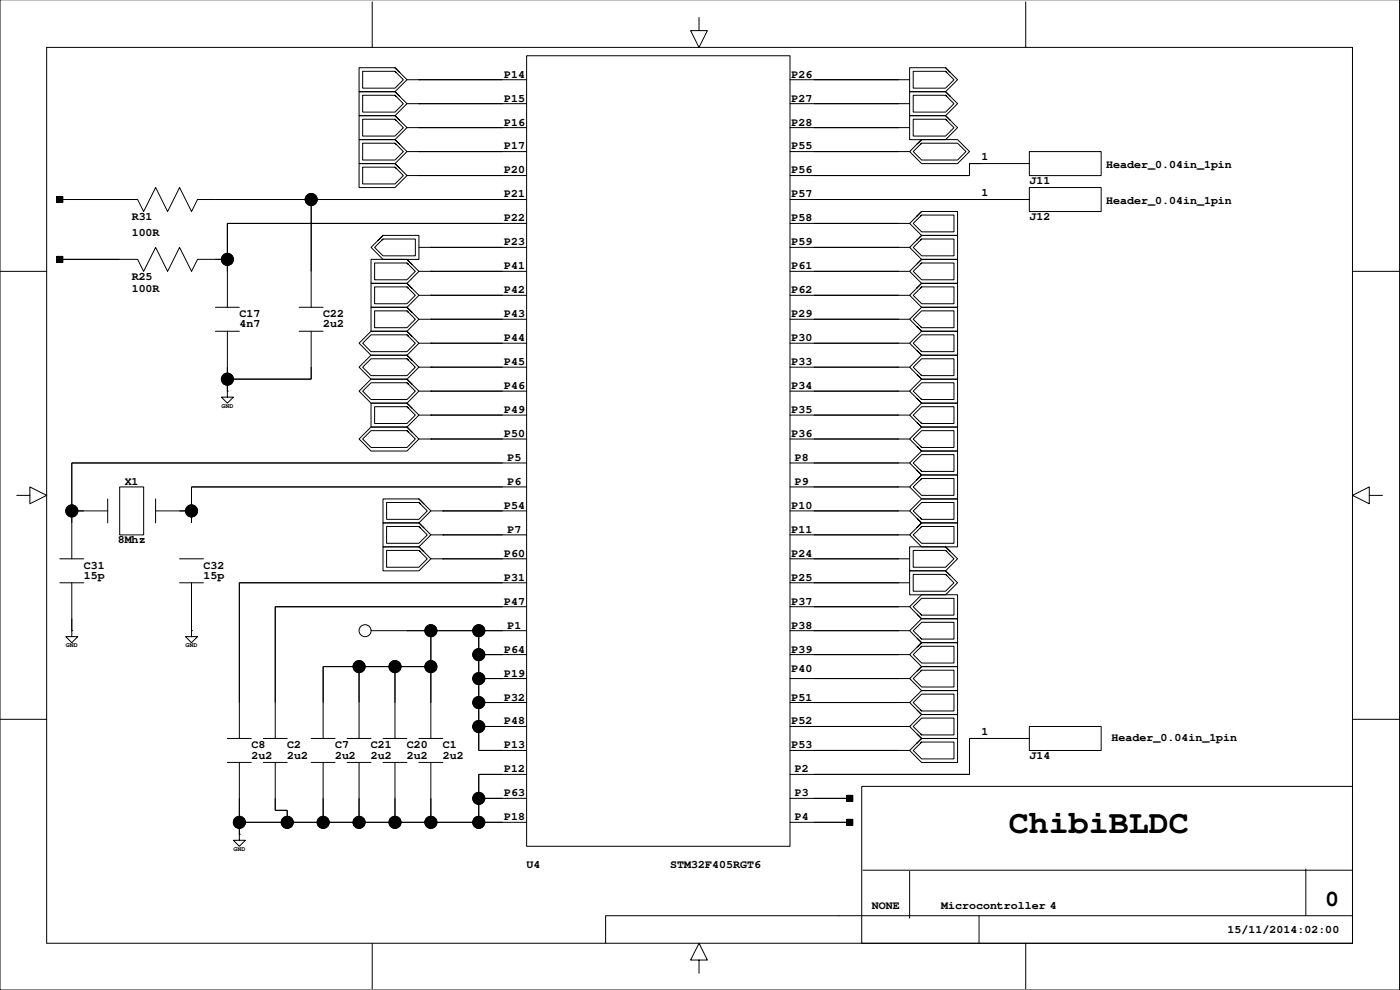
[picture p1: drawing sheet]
<svg xmlns="http://www.w3.org/2000/svg" width="297mm" height="210mm" viewBox="0 0 297 210" stroke-linecap="round" stroke-linejoin="round" font-family="sans-serif">
<g fill="none" stroke="#000" stroke-width=".21">
<path d="M296.9 0v209.9h-296.9v-209.9M9.9 10h277.1v190h-277.1zM79 .4v9.6M83.8 14.4l1 1-1-1h-7.6v5.1h7.6l2.6-2.6-1.6-1.5M83.8 19.4l1 1.1-1-1.1h-7.6v5.1h7.6l2.6-2.5-1.6-1.5M83.8 15.1l.3 .3-.3-.3h-6.9v3.6h6.9l1.8-1.8-1.5-1.5M86.3 16.9h25.4M88.9 16.9h17.8zM88.9 16.9h.1M111.7 11.8h55.9v167.6h-55.9zM148.3 3.7v2.8h1.8l-1.8 3.6-1.8-3.6h1.8M167.6 16.9h25.4"/>
<path d="M172.7 16.9h17.7zM190.4 16.9h.1M200.6 15.1l.3 .3-.3-.3h-6.8v3.6h6.8l1.8-1.8-1.5-1.5M200.6 14.4l1 1-1-1h-7.6v5.1h7.6l2.6-2.6-1.6-1.5M200.6 19.4l1 1.1-1-1.1h-7.6v5.1h7.6l2.6-2.5-1.6-1.5M217.6 .4v9.6M83.8 24.5l1 1-1-1h-7.6v5.1h7.6l2.6-2.5-1.6-1.6M83.8 29.6l1 1-1-1h-7.6v5.1h7.6l2.6-2.6-1.6-1.5M83.8 34.7l1 1-1-1h-7.6v5.1h7.6l2.6-2.6-1.6-1.5M83.8 20.2l.3 .3-.3-.3h-6.9v3.6h6.9l1.8-1.8-1.5-1.5M83.8 25.3l.3 .2-.3-.2h-6.9v3.6h6.9l1.8-1.8-1.5-1.6M83.8 30.4l.3 .2-.3-.2h-6.9v3.5h6.9l1.8-1.8-1.5-1.5"/>
<path d="M83.8 35.4l.3 .3-.3-.3h-6.9v3.6h6.9l1.8-1.8-1.5-1.5M86.3 22h25.4M86.3 27.1h25.4M86.3 32.1h25.4M86.3 37.2h25.4M88.9 22h17.8zM88.9 27.1h17.8zM88.9 22h.1M88.9 27.1h.1M88.9 32.1h.1M88.9 32.1h17.8zM88.9 37.2h.1"/>
<path d="M88.9 37.2h17.8zM167.6 22h25.4M167.6 27.1h25.4M167.6 32.1h25.4M172.7 32.1h17.7zM172.7 27.1h17.7zM172.7 22h17.7zM172.7 37.2h33zM190.4 32.1h.1M190.4 22h.1M190.4 27.1h.1M195.5 29.6l-1 1 1-1h7.7l2.5 2.5-2.5 2.6h-7.7l-2.5-2.6 1.5-1.5"/>
<path d="M195.5 30.4l-.2 .2 .2-.2h7.7l1.7 1.7-1.7 1.8h-7.7l-1.7-1.8 1.5-1.5M200.6 20.2l.3 .3-.3-.3h-6.8v3.6h6.8l1.8-1.8-1.5-1.5M200.6 25.3l.3 .2-.3-.2h-6.8v3.6h6.8l1.8-1.8-1.5-1.6M200.6 24.5l1 1-1-1h-7.6v5.1h7.6l2.6-2.5-1.6-1.6M205.7 34.7v2.5zM205.7 34.7h2.5zM218.4 39.8h15.2v5.1h-15.2zM218.4 32.1h15.2v5.1h-15.2zM218.4 34.7h-12.7v2.5h-38.1M0 57.5h9.9M12.1 41.7h1.2v1.2h-1.2zM12.1 54.4h1.2v1.2h-1.2z"/>
<path d="M12.7 42.3h12.7zM12.7 55h12.7zM12.7 55h16.5l1.3 2.5 2.5-5.1 2.6 5.1 2.5-5.1 2.5 5.1 1.3-2.5h6.3M12.7 42.3h16.5l1.3 2.6 2.5-5.1 2.6 5.1 2.5-5.1 2.5 5.1 1.3-2.6h69.8M45.7 55h2.5zM45.7 42.3h20.3zM48.2 47.4v7.6zM48.2 55v2.5zM48.2 47.4h58.5zM66 42.3v15.2zM66 42.3h40.7zM66 42.3v22.8"/>
<path d="M81.3 50.7l-.3 .2 .3-.2h6.8v3.5h-6.8l-1.8-1.7 1.5-1.6M81.3 49.9l-1.1 1 1.1-1h7.6v5.1h-7.6l-2.6-2.6 1.5-1.5M86.4 55.8l.2 .2-.2-.2h-6.9v3.5h6.9l1.7-1.8-1.5-1.5M86.4 55l1 1-1-1h-7.7v5.1h7.7l2.5-2.6-1.5-1.5M88.9 57.5h22.8M88.9 52.4h22.8M91.4 57.5h15.3zM91.4 57.5h.1M91.4 52.4h15.3zM91.4 52.4h.1M111.7 47.4h-63.5v17.7M167.6 47.4h25.4"/>
<path d="M167.6 42.3h50.8M167.6 57.5h25.4M167.6 52.4h25.4M172.7 47.4h17.7zM172.7 52.4h17.7zM172.7 57.5h17.7zM172.7 42.3h35.5zM190.4 47.4h.1M190.4 52.4h.1M190.4 57.5h.1M195.5 44.8l-1 1.1 1-1.1h7.7v5.1h-7.7l-2.5-2.5 1.5-1.5M195.5 49.9l-1 1 1-1h7.7v5.1h-7.7l-2.5-2.6 1.5-1.5"/>
<path d="M195.5 55l-1 1 1-1h7.7v5.1h-7.7l-2.5-2.6 1.5-1.5M195.5 45.6l-.2 .3 .2-.3h6.9v3.6h-6.9l-1.7-1.8 1.5-1.5M195.5 50.7l-.2 .2 .2-.2h6.9v3.5h-6.9l-1.7-1.7 1.5-1.6M195.5 55.8l-.2 .2 .2-.2h6.9v3.5h-6.9l-1.7-1.8 1.5-1.5M287 57.5h9.9M45.7 65.1h5.1M45.7 70.2h5.1M48.2 77.8v2.6zM48.2 70.2v14h-1.2l1.2 1.3 1.3-1.3h-1.3M63.5 65.1h5.1M63.5 70.2h5.1M66 77.8v2.6z"/>
<path d="M66 70.2v10.2h-17.8M86.4 70.2l1 1.1-1-1.1h-7.7l-2.5 2.6 2.5 2.5h7.7l2.5-2.5-1.5-1.5M86.4 71l.2 .3-.2-.3h-7.7l-1.8 1.8 1.8 1.8h7.7l1.7-1.8-1.5-1.5M86.4 75.3l1 1-1-1h-7.7l-2.5 2.5 2.5 2.6h7.7l2.5-2.6-1.5-1.5M86.4 76.1l.2 .2-.2-.2h-7.7l-1.8 1.8 1.8 1.7h7.7l1.7-1.7-1.5-1.6M86.4 60.8l.2 .3-.2-.3h-6.9v3.6h6.9l1.7-1.8-1.5-1.5M86.4 60.1l1 1-1-1h-7.7v5.1h7.7l2.5-2.6-1.5-1.5M86.4 65.9l.2 .3-.2-.3h-6.9v3.6h6.9l1.7-1.8-1.5-1.5M86.4 65.1l1 1.1-1-1.1h-7.7v5.1h7.7l2.5-2.5-1.5-1.5M88.9 72.8h22.8M88.9 77.8h22.8M88.9 62.6h22.8"/>
<path d="M88.9 67.7h22.8M91.4 72.8h15.3zM91.4 77.8h15.3zM91.4 72.8h.1M91.4 77.8h.1M91.4 62.6h15.3zM91.4 67.7h15.3zM91.4 62.6h.1M91.4 67.7h.1M167.6 72.8h25.4M167.6 77.8h25.4M167.6 62.6h25.4"/>
<path d="M167.6 67.7h25.4M172.7 67.7h17.7zM172.7 72.8h17.7zM172.7 77.8h17.7zM172.7 62.6h17.7zM190.4 72.8h.1M190.4 67.7h.1M190.4 77.8h.1M190.4 62.6h.1M194.5 74.3l-1.5-1.5 2.5-2.6h7.7v5.1h-7.7l-1-1 1 1M194.5 69.2l-1.5-1.5 2.5-2.6h7.7v5.1h-7.7l-1-1 1 1M194.5 79.4l-1.5-1.6 2.5-2.5h7.7v5.1h-7.7l-1-1 1 1"/>
<path d="M195.3 74.3l-1.5-1.5 1.7-1.8h6.9v3.6h-6.9l-.2-.3 .2 .3M195.3 69.2l-1.5-1.5 1.7-1.8h6.9v3.6h-6.9l-.2-.3 .2 .3M195.3 79.4l-1.5-1.5 1.7-1.8h6.9v3.5h-6.9l-.2-.2 .2 .2M195.5 60.1l-1 1 1-1h7.7v5.1h-7.7l-2.5-2.6 1.5-1.5M195.5 60.8l-.2 .3 .2-.3h6.9v3.6h-6.9l-1.7-1.8 1.5-1.5M15.2 98.2v10.1zM15.2 98.2h91.5zM48.2 82.9h.1M48.2 80.4h17.8zM48.2 80.4v2.5zM86.4 80.4l1 1-1-1h-7.7l-2.5 2.5 2.5 2.6h7.7l2.5-2.6-1.5-1.5M86.4 81.1l.2 .3-.2-.3h-7.7l-1.8 1.8 1.8 1.8h7.7l1.7-1.8-1.5-1.5"/>
<path d="M86.4 86.2l.2 .3-.2-.3h-6.9v3.6h6.9l1.7-1.8-1.5-1.5M86.4 85.5l1 1-1-1h-7.7v5h7.7l2.5-2.5-1.5-1.5M86.4 90.5l1 1.1-1-1.1h-7.7l-2.5 2.6 2.5 2.5h7.7l2.5-2.5-1.5-1.5M86.4 91.3l.2 .3-.2-.3h-7.7l-1.8 1.8 1.8 1.8h7.7l1.7-1.8-1.5-1.5M88.9 82.9h22.8M88.9 88h22.8M88.9 93.1h22.8M91.4 82.9h15.3zM91.4 88h15.3zM91.4 82.9h.1M91.4 88h.1M91.4 93.1h.1"/>
<path d="M91.4 93.1h15.3zM111.7 98.2h-96.5v20.3M167.6 82.9h25.4M167.6 88h25.4M167.6 93.1h25.4M167.6 98.2h25.4M172.7 82.9h17.7zM172.7 88h17.7zM172.7 93.1h17.7zM172.7 98.2h17.7zM190.4 93.1h.1M190.4 88h.1"/>
<path d="M190.4 82.9h.1M190.4 98.2h.1M194.5 94.6l-1.5-1.5 2.5-2.6h7.7v5.1h-7.7l-1-1 1 1M194.5 89.5l-1.5-1.5 2.5-2.5h7.7v5h-7.7l-1-1 1 1M194.5 84.5l-1.5-1.6 2.5-2.5h7.7v5.1h-7.7l-1-1 1 1M194.5 99.7l-1.5-1.5 2.5-2.6h7.7v5.1h-7.7l-1-1 1 1-1 1 1-1h7.7v5.1h-7.7l-2.5-2.6 1.5-1.5M195.3 94.6l-1.5-1.5 1.7-1.8h6.9v3.6h-6.9l-.2-.3 .2 .3M195.3 89.5l-1.5-1.5 1.7-1.8h6.9v3.6h-6.9l-.2-.3 .2 .3M195.3 84.5l-1.5-1.6 1.7-1.8h6.9v3.6h-6.9l-.2-.2 .2 .2M195.3 99.7l-1.5-1.5 1.7-1.8h6.9v3.6h-6.9l-.2-.3 .2 .3M3.6 105h2.7v-1.8l3.6 1.8-3.6 1.8v-1.8M12.7 118.5h5.1"/>
<path d="M15.2 108.3h2.6zM15.2 108.3v2.6zM15.2 108.3h7.7M22.9 105.8v5.1M25.4 103.2h5.1v10.2h-5.1zM33 108.3h7.6M33 105.8v5.1M38.1 108.3h2.5zM38.1 118.5h5.1M40.6 103.2h66.1zM40.6 108.3v2.6zM40.6 103.2v5.1z"/>
<path d="M88.9 111.6l.2 .3-.2-.3h-6.9v3.6h6.9l1.8-1.8-1.6-1.5M88.9 116.7l.2 .3-.2-.3h-6.9v3.6h6.9l1.8-1.8-1.6-1.5M88.9 106.5l.2 .3-.2-.3h-6.9v3.6h6.9l1.8-1.8-1.6-1.5M88.9 110.9l1 1-1-1h-7.6v5h7.6l2.5-2.5-1.5-1.5M88.9 115.9l1 1.1-1-1.1h-7.6v5.1h7.6l2.5-2.5-1.5-1.5M88.9 105.8l1 1-1-1h-7.6v5.1h7.6l2.5-2.6-1.5-1.5M91.4 108.3h20.3M91.4 113.4h20.3M91.4 118.5h20.3M94 113.4h.1M94 113.4h12.7zM94 118.5h.1"/>
<path d="M94 118.5h12.7zM94 108.3h.1M94 108.3h12.7zM111.7 103.2h-71.1v7.7M167.6 108.3h25.4M167.6 113.4h25.4M167.6 103.2h25.4M167.6 118.5h25.4M172.7 108.3h17.7zM172.7 118.5h17.7zM172.7 103.2h17.7zM172.7 113.4h17.7z"/>
<path d="M190.4 108.3h.1M190.4 113.4h.1M190.4 103.2h.1M190.4 118.5h.1M194.5 109.9l-1.5-1.6 2.5-2.5h7.7v5.1h-7.7l-1-1 1 1-1 1 1-1h7.7v5h-7.7l-2.5-2.5 1.5-1.5M195.3 109.9l-1.5-1.6 1.7-1.8h6.9v3.6h-6.9l-.2-.2 .2 .2M195.5 111.6l-.2 .3 .2-.3h6.9v3.6h-6.9l-1.7-1.8 1.5-1.5M195.5 101.5l-.2 .2 .2-.2h6.9v3.5h-6.9l-1.7-1.8 1.5-1.5M200.6 116.7l.3 .3-.3-.3h-6.8v3.6h6.8l1.8-1.8-1.5-1.5M200.6 115.9l1 1.1-1-1.1h-7.6v5.1h7.6l2.6-2.5-1.6-1.5M290.5 105v-1.8l-3.5 1.8 3.5 1.8v-1.8h2.8M12.7 123.6h5.1"/>
<path d="M15.2 133.7h.1M15.2 131.2v2.5zM15.2 123.6v11.4h-1.2l1.2 1.3 1.3-1.3h-1.3M38.1 123.6h5.1M40.6 133.7h.1M40.6 131.2v2.5zM40.6 123.6v11.4h-1.2l1.2 1.3 1.3-1.3h-1.3M50.8 123.6v25.3zM50.8 123.6h55.9zM58.4 128.6v20.3zM58.4 128.6h48.3zM78.7 133.7h33"/>
<path d="M86.3 133.7h5.1zM91.4 133.7h10.2zM91.4 133.7v7.6zM91.4 133.7v22.9M101.6 133.7v5.1zM101.6 138.8v5.1zM101.6 138.8h5.1zM101.6 133.7h5.1zM101.6 133.7v25.4h10.1M101.6 138.8h10.1M111.7 128.6h-53.3v28M111.7 123.6h-60.9v33"/>
<path d="M167.6 128.6h25.4M167.6 123.6h25.4M167.6 133.7h25.4M167.6 138.8h25.4M172.7 128.6h17.7zM172.7 133.7h17.7zM172.7 138.8h17.7zM172.7 123.6h17.7zM190.4 128.6h.1M190.4 133.7h.1M190.4 138.8h.1M190.4 123.6h.1"/>
<path d="M194.5 130.2l-1.5-1.6 2.5-2.5h7.7v5.1h-7.7l-1-1 1 1M194.5 135.3l-1.5-1.6 2.5-2.5h7.7v5.1h-7.7l-1-1 1 1-1 1 1-1.1h7.7v5.1h-7.7l-2.5-2.5 1.5-1.5M195.3 130.2l-1.5-1.6 1.7-1.7h6.9v3.5h-6.9l-.2-.2 .2 .2M195.3 135.3l-1.5-1.6 1.7-1.8h6.9v3.6h-6.9l-.2-.2 .2 .2M195.5 137l-.2 .3 .2-.3h6.9v3.6h-6.9l-1.7-1.8 1.5-1.5M200.6 121.8l.3 .2-.3-.2h-6.8v3.6h6.8l1.8-1.8-1.5-1.6M200.6 121l1 1-1-1h-7.6v5.1h7.6l2.6-2.5-1.6-1.6M0 152.5h9.9M48.2 156.6h5.1M55.9 156.6h5M66 156.6h5.1M68.6 141.3v7.6z"/>
<path d="M68.6 141.3h7.6zM73.6 156.6h5.1M76.2 141.3v7.6zM76.2 141.3h7.6zM76.2 141.3v15.3M81.3 156.6h5M83.8 141.3h7.6zM83.8 141.3v7.6zM83.8 141.3v15.3M88.9 156.6h5.1M91.4 141.3v7.6zM91.4 141.3h-22.8v15.3"/>
<path d="M101.6 154v5.1zM101.6 148.9v5.1zM101.6 143.9v5zM101.6 154h5.1zM101.6 148.9h5.1zM101.6 143.9h5.1zM101.6 159.1h5.1zM101.6 148.9h10.1M101.6 143.9h10.1M101.6 154h10.1M167.6 148.9h25.4M167.6 159.1h25.4"/>
<path d="M167.6 143.9h25.4M167.6 154h25.4M172.7 148.9h17.7zM172.7 159.1h17.7zM172.7 143.9h17.7zM172.7 154h17.7zM190.4 148.9h.1M190.4 159.1h.1M190.4 143.9h.1M190.4 154h.1M194.5 150.5l-1.5-1.6 2.5-2.5h7.7v5.1h-7.7l-1-1 1 1M194.5 155.6l-1.5-1.6 2.5-2.5h7.7v5.1h-7.7l-1-1 1 1-1 1 1-1h7.7v5.1h-7.7l-2.5-2.6 1.5-1.5"/>
<path d="M195.3 150.5l-1.5-1.5 1.7-1.8h6.9v3.5h-6.9l-.2-.2 .2 .2M195.3 155.6l-1.5-1.6 1.7-1.7h6.9v3.5h-6.9l-.2-.2 .2 .2M195.5 141.3l-1 1.1 1-1.1h7.7v5.1h-7.7l-2.5-2.5 1.5-1.5M195.5 157.3l-.2 .3 .2-.3h6.9v3.6h-6.9l-1.7-1.8 1.5-1.5M195.5 142.1l-.2 .3 .2-.3h6.9v3.6h-6.9l-1.7-1.8 1.5-1.5M205.7 156.6v7.6zM205.7 156.6h2.5zM218.4 154h15.2v5.1h-15.2zM218.4 156.6h-12.7v7.6h-38.1M287 152.5h9.9M48.2 161.6h5.1M50.8 176.9h.1"/>
<path d="M50.8 169.3v5zM50.8 174.3v2.6zM50.8 174.3h10.1zM50.8 161.6v16.6h-1.3l1.3 1.2 1.3-1.2h-1.3M50.8 174.3h60.9M55.9 161.6h5M58.4 169.3v2.5zM58.4 171.8h2.5zM58.4 161.6v10.2h2.5v2.5M60.9 174.3h7.7zM60.9 171.8v2.5zM66 161.6h5.1"/>
<path d="M68.6 169.3v5zM68.6 174.3h7.6zM68.6 161.6v12.7M73.6 161.6h5.1M76.2 169.3v5zM76.2 174.3h7.6zM76.2 161.6v12.7M81.3 161.6h5M83.8 174.3h7.6zM83.8 169.3v5zM83.8 161.6v12.7M88.9 161.6h5.1"/>
<path d="M91.4 174.3h10.2zM91.4 169.3v5zM91.4 161.6v12.7M101.6 174.3h5.1zM101.6 169.3h5.1zM101.6 164.2v5.1zM101.6 164.2h5.1zM101.6 169.3v5zM101.6 169.3h10.1M111.7 164.2h-10.1v10.1M167.6 169.3h12.7M167.6 174.3h12.7"/>
<path d="M172.7 169.3h7.6zM172.7 174.3h7.6zM172.7 164.2h33zM179.7 168.6h1.2v1.3h-1.2zM179.7 173.7h1.2v1.3h-1.2zM182.8 166.7h104.2v33.3h-104.2zM79 200v9.6M183.1 184.5h103.9M193 184.8v9.9M207.7 194.1v5.9M217.6 200v9.6M277.1 184.2v9.9"/>
<path d="M287 194.1h-158.5v5.9M148.3 203.6h1.8l-1.8-3.6-1.8 3.6h1.8v2.7"/>
<circle cx="48.2" cy="55" r="1.28"/>
<circle cx="66" cy="42.3" r="1.28"/>
<circle cx="48.2" cy="80.4" r="1.28"/>
<circle cx="15.2" cy="108.3" r="1.28"/>
<circle cx="40.6" cy="108.3" r="1.28"/>
<circle cx="77.5" cy="133.7" r="1.27"/>
<circle cx="91.4" cy="133.7" r="1.27"/>
<circle cx="101.6" cy="138.8" r="1.28"/>
<circle cx="101.6" cy="133.7" r="1.27"/>
<circle cx="76.2" cy="141.3" r="1.28"/>
<circle cx="83.8" cy="141.3" r="1.28"/>
<circle cx="91.4" cy="141.3" r="1.28"/>
<circle cx="101.6" cy="154" r="1.28"/>
<circle cx="101.6" cy="143.9" r="1.28"/>
<circle cx="101.6" cy="149" r="1.28"/>
<circle cx="50.8" cy="174.4" r="1.28"/>
<circle cx="60.9" cy="174.4" r="1.28"/>
<circle cx="68.6" cy="174.4" r="1.28"/>
<circle cx="76.2" cy="174.4" r="1.28"/>
<circle cx="83.8" cy="174.4" r="1.28"/>
<circle cx="91.4" cy="174.4" r="1.28"/>
<circle cx="101.6" cy="174.4" r="1.28"/>
<circle cx="101.6" cy="169.3" r="1.28"/>
</g>
<g fill="#000">
<path d="M12.1 41.7h1.2v1.2h-1.2z" fill-rule="evenodd"/>
<path d="M12.1 54.4h1.2v1.2h-1.2z" fill-rule="evenodd"/>
<path d="M179.7 168.6h1.2v1.3h-1.2z" fill-rule="evenodd"/>
<path d="M179.7 173.7h1.2v1.3h-1.2z" fill-rule="evenodd"/>
<circle cx="48.2" cy="55" r="1.28"/>
<circle cx="66" cy="42.3" r="1.28"/>
<circle cx="48.2" cy="80.4" r="1.28"/>
<circle cx="15.2" cy="108.3" r="1.28"/>
<circle cx="40.6" cy="108.3" r="1.28"/>
<circle cx="91.4" cy="133.7" r="1.27"/>
<circle cx="101.6" cy="138.8" r="1.28"/>
<circle cx="101.6" cy="133.7" r="1.27"/>
<circle cx="76.2" cy="141.3" r="1.28"/>
<circle cx="83.8" cy="141.3" r="1.28"/>
<circle cx="91.4" cy="141.3" r="1.28"/>
<circle cx="101.6" cy="154" r="1.28"/>
<circle cx="101.6" cy="143.9" r="1.28"/>
<circle cx="101.6" cy="149" r="1.28"/>
<circle cx="50.8" cy="174.4" r="1.28"/>
<circle cx="60.9" cy="174.4" r="1.28"/>
<circle cx="68.6" cy="174.4" r="1.28"/>
<circle cx="76.2" cy="174.4" r="1.28"/>
<circle cx="83.8" cy="174.4" r="1.28"/>
<circle cx="91.4" cy="174.4" r="1.28"/>
<circle cx="101.6" cy="174.4" r="1.28"/>
<circle cx="101.6" cy="169.3" r="1.28"/>
</g>
<text font-size="7.1" x="214.1" y="176.6">ChibiBLDC</text>
<text font-size="4.9" x="281.2" y="192">0</text>
<g font-size="2.5">
<text x="107" y="16.5">P14</text>
<text x="167.9" y="16.5">P26</text>
<text x="107" y="21.6">P15</text>
<text x="167.9" y="21.6">P27</text>
<text x="107" y="26.6">P16</text>
<text x="167.9" y="26.6">P28</text>
<text x="107" y="31.7">P17</text>
<text x="167.9" y="31.7">P55</text>
<text x="208.2" y="34">1</text>
<text x="234.7" y="35.7">Header_0.04in_1pin</text>
<text x="107" y="41.8">P21</text>
<text x="107" y="36.8">P20</text>
<text x="167.9" y="41.8">P57</text>
<text x="167.9" y="36.8">P56</text>
<text x="208.2" y="41.6">1</text>
<text x="218.4" y="38.9">J11</text>
<text x="27.9" y="46.6">R31</text>
<text x="107" y="46.9">P22</text>
<text x="167.9" y="46.9">P58</text>
<text x="218.4" y="46.6">J12</text>
<text x="234.7" y="43.3">Header_0.04in_1pin</text>
<text x="27.9" y="50.1">100R</text>
<text x="107" y="52">P23</text>
<text x="167.9" y="52">P59</text>
<text x="27.9" y="59.3">R25</text>
<text x="107" y="57.1">P41</text>
<text x="167.9" y="57.1">P61</text>
<text x="27.9" y="61.8">100R</text>
<text x="107" y="62.2">P42</text>
<text x="167.9" y="62.2">P62</text>
<text x="50.8" y="67.2">C17</text>
<text x="50.8" y="69.4">4n7</text>
<text x="68.5" y="67.2">C22</text>
<text x="68.5" y="69.4">2u2</text>
<text x="107" y="67.2">P43</text>
<text x="167.9" y="67.2">P29</text>
<text x="107" y="77.4">P45</text>
<text x="107" y="72.3">P44</text>
<text x="167.9" y="77.4">P33</text>
<text x="167.9" y="72.3">P30</text>
<text x="107" y="82.5">P46</text>
<text x="167.9" y="82.5">P34</text>
<text x="107" y="87.6">P49</text>
<text x="167.9" y="87.6">P35</text>
<text x="107" y="92.6">P50</text>
<text x="167.9" y="92.6">P36</text>
<text x="107.7" y="97.7">P5</text>
<text x="168.7" y="97.7">P8</text>
<text x="26.5" y="102.8">X1</text>
<text x="107" y="107.9">P54</text>
<text x="107.7" y="102.8">P6</text>
<text x="167.9" y="107.9">P10</text>
<text x="168.7" y="102.8">P9</text>
<text x="107.7" y="113">P7</text>
<text x="167.9" y="113">P11</text>
<text x="25" y="115.1">8Mhz</text>
<text x="107" y="118">P60</text>
<text x="167.9" y="118">P24</text>
<text x="17.8" y="120.6">C31</text>
<text x="17.8" y="122.7">15p</text>
<text x="43.2" y="120.6">C32</text>
<text x="43.2" y="122.7">15p</text>
<text x="107" y="123.1">P31</text>
<text x="167.9" y="123.1">P25</text>
<text x="107" y="128.2">P47</text>
<text x="167.9" y="128.2">P37</text>
<text x="107.7" y="133.3">P1</text>
<text x="167.9" y="133.3">P38</text>
<text x="107" y="138.4">P64</text>
<text x="107" y="143.4">P19</text>
<text x="167.9" y="142.4">P40</text>
<text x="167.9" y="138.4">P39</text>
<text x="107" y="148.5">P32</text>
<text x="167.9" y="148.5">P51</text>
<text x="107" y="153.6">P48</text>
<text x="167.9" y="153.6">P52</text>
<text x="208.2" y="155.9">1</text>
<text x="53.3" y="158.7">C8</text>
<text x="53.3" y="160.8">2u2</text>
<text x="61" y="158.7">C2</text>
<text x="61" y="160.8">2u2</text>
<text x="71.1" y="158.7">C7</text>
<text x="71.1" y="160.8">2u2</text>
<text x="78.7" y="160.8">2u2</text>
<text x="78.7" y="158.7">C21</text>
<text x="86.3" y="160.8">2u2</text>
<text x="86.3" y="158.7">C20</text>
<text x="93.9" y="158.7">C1</text>
<text x="93.9" y="160.8">2u2</text>
<text x="107" y="158.7">P13</text>
<text x="167.9" y="158.7">P53</text>
<text x="218.4" y="160.8">J14</text>
<text x="235.8" y="157.1">Header_0.04in_1pin</text>
<text x="107" y="163.7">P12</text>
<text x="168.7" y="163.7">P2</text>
<text x="107" y="168.8">P63</text>
<text x="107" y="173.9">P18</text>
<text x="168.7" y="173.9">P4</text>
<text x="168.7" y="168.8">P3</text>
<text x="111.7" y="184">U4</text>
<text x="142.2" y="184">STM32F405RGT6</text>
<text x="185" y="192.8">NONE</text>
<text x="199.7" y="192.8">Microcontroller 4</text>
<text x="260.5" y="197.9">15/11/2014:02:00</text>
</g>
<g font-size="1.4">
<text x="47" y="86.5">GND</text>
<text x="14" y="137.3">GND</text>
<text x="39.4" y="137.3">GND</text>
<text x="49.5" y="180.4">GND</text>
</g>
</svg>
